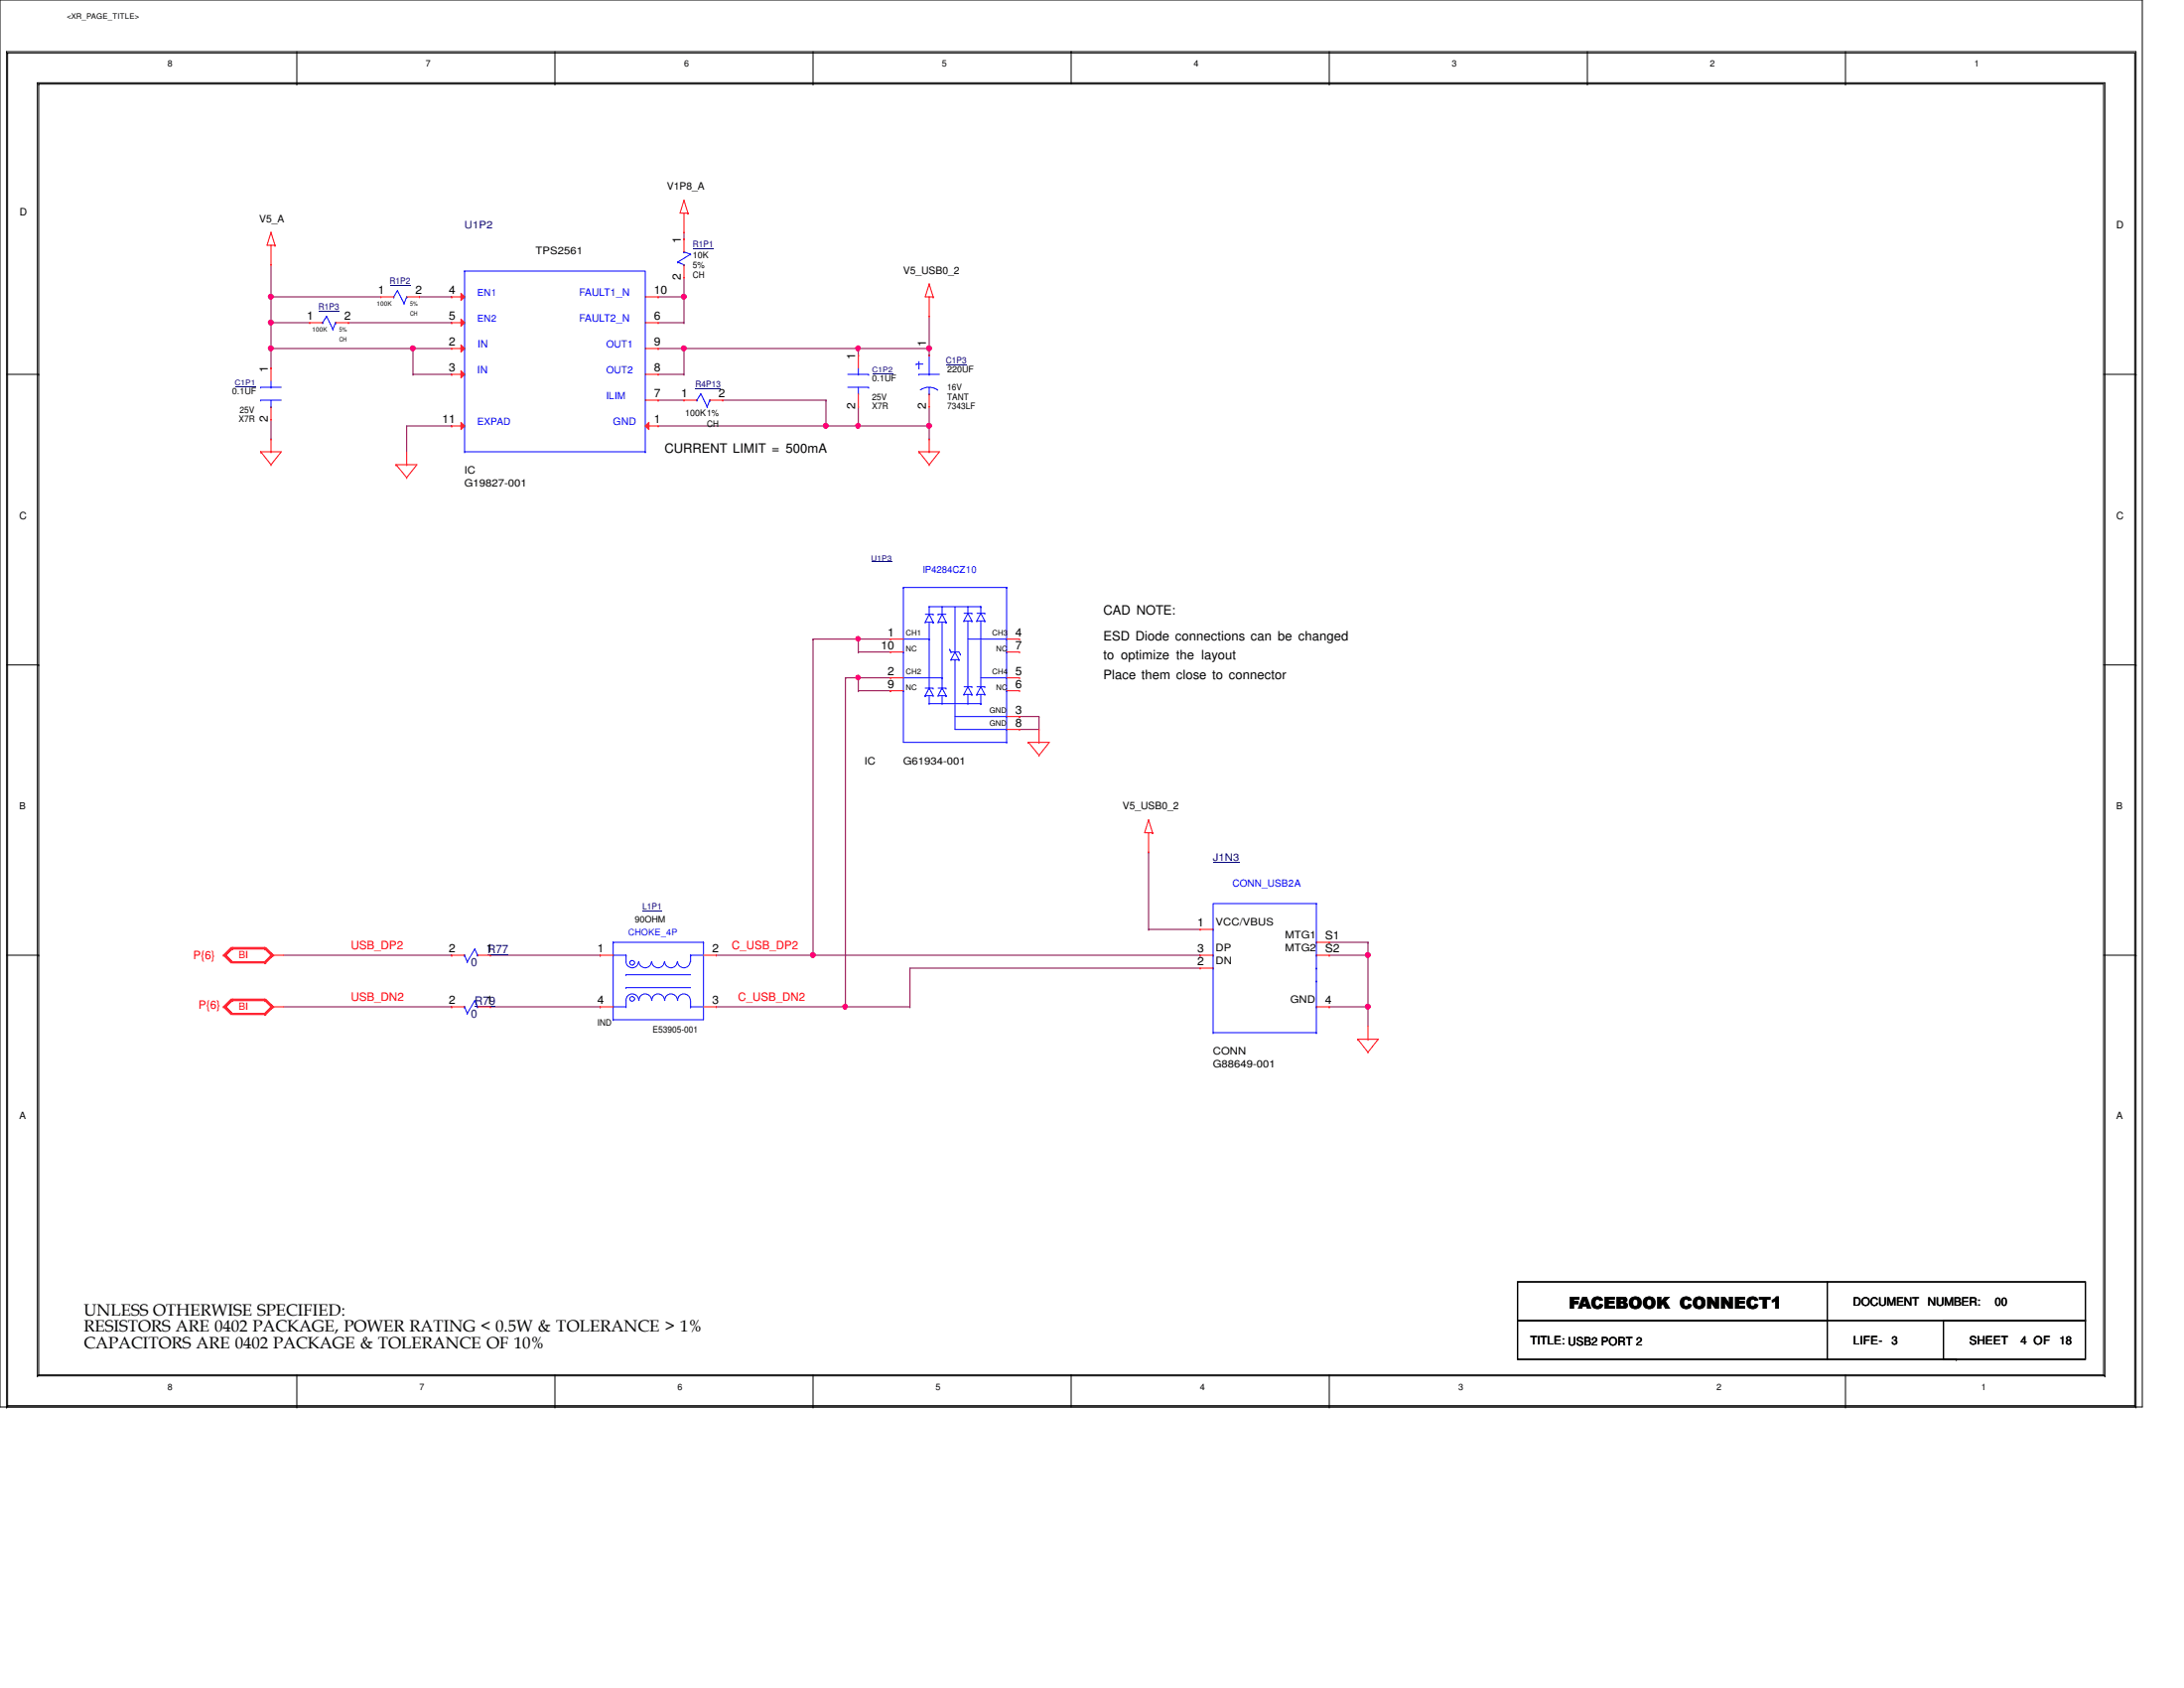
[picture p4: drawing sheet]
<svg xmlns="http://www.w3.org/2000/svg" width="279mm" height="216mm" viewBox="0 0 279 216" stroke-linecap="round" stroke-linejoin="round" font-family="sans-serif">
<g fill="none" stroke="#000" stroke-width=".13">
<path d="M0 0h274.1v180h-274.1zM.8 6.6h.1M.8 6.6h272.5v173.4M.8 6.6v173.4M1 6.8h.1M1 6.8v173M1 6.8h272.1v173M4.8 10.6h.1M4.8 10.6v165.4M4.8 10.6h264.5v165.4M5 10.8h.1M5 10.8h264.1v165.1"/>
<path d="M5 10.8v165.1M38 10.8h.1M38 6.6v4.2M71 10.8h.1M71 6.6v4.2M104 10.8h.1M104 6.6v4.2M137 6.6h.1M137 6.6v4.2M170.1 10.8h.1M170.1 6.6v4.2M203.1 10.8h.1"/>
<path d="M203.1 6.6v4.2M236.1 10.8h.1M236.1 6.6v4.2M.8 47.9h4.2M5 47.9h.1M269.1 47.9h4.2M273.3 47.9h.1M.8 85h4.2M5 85h.1M269.1 85h4.2M273.3 85h.1M.8 122.2h4.2"/>
<path d="M5 122.2h.1M269.1 122.2h4.2M273.3 122.2h.1M.8 180h.1M1 179.8h.1M1 179.8h272.1M4.8 176h.1M4.8 176h264.5M5 175.9h.1M5 175.9h264.1M38 180h.1M38 175.9v4.1"/>
<path d="M71 180h.1M71 175.9v4.1M104 180h.1M104 175.9v4.1M137 175.9h.1M137 175.9v4.1M170.1 180h.1M170.1 175.9v4.1M236.1 180h.1M236.1 175.9v4.1M269.1 175.9h.1M269.3 176h.1"/>
<path d="M273.1 179.8h.1M273.3 180h.1"/>
</g>
<path d="M34.7 56.1h.1M34.7 53.7v2.4M52 54.5h.1M52 54.5v3.3M52 54.5h5.8M57.8 54.5h.1M84.2 54.5h21.5M105.7 54.5h.1" fill="none" stroke="#800040" stroke-width=".13"/>
<circle cx="105.6" cy="54.5" r=".32" fill="#f0f"/>
<circle cx="105.6" cy="54.5" r=".32" fill="none" stroke="#f0f" stroke-width=".13"/>
<path d="M105.7 54.5h4.1M109.8 54.5h.1" fill="none" stroke="#800040" stroke-width=".13"/>
<circle cx="109.8" cy="54.5" r=".31" fill="#f0f"/>
<circle cx="109.8" cy="54.5" r=".31" fill="none" stroke="#f0f" stroke-width=".13"/>
<path d="M109.8 54.5h9.1M118.9 54.5h.1" fill="none" stroke="#800040" stroke-width=".13"/>
<circle cx="118.8" cy="54.5" r=".32" fill="#f0f"/>
<circle cx="118.8" cy="54.5" r=".32" fill="none" stroke="#f0f" stroke-width=".13"/>
<g fill="none" stroke="#800040" stroke-width=".13">
<path d="M92.5 51.2h13.2M105.7 51.2h.1M105.7 54.5h.1M105.7 51.2v3.3M109.8 54.5h.1M109.8 52v2.5M118.9 56.1h.1M118.9 54.5h.1M118.9 52v4.1M108.2 86.7h.1M108.2 86.7v42.1M130.4 91.7h.1"/>
<path d="M130.4 93.3h2.5M130.4 91.7h2.5M132.9 93.3h.1M132.9 91.7h.1M132.9 91.7v1.6"/>
</g>
<circle cx="108.1" cy="128.8" r=".31" fill="#f0f"/>
<circle cx="108.1" cy="128.8" r=".31" fill="none" stroke="#f0f" stroke-width=".13"/>
<path d="M108.2 86.7h1.6M109.8 86.7h.1" fill="none" stroke="#800040" stroke-width=".13"/>
<circle cx="109.8" cy="86.7" r=".3" fill="#f0f"/>
<circle cx="109.8" cy="86.7" r=".3" fill="none" stroke="#f0f" stroke-width=".13"/>
<g fill="none" stroke="#800040" stroke-width=".13">
<path d="M109.8 88.3h.1M109.8 86.7h.1M109.8 86.7v1.6M109.8 88.3h4.1M109.8 86.7h4.1M113.9 88.3h.1M104 122.2h49.5M108.2 128.8h.1M108.2 128.8h8.2M116.4 123.8h.1M116.4 128.8h.1M116.4 123.8h37.1"/>
<path d="M116.4 123.8v5M153.5 122.2h.1"/>
</g>
<circle cx="104" cy="122.1" r=".32" fill="#f0f"/>
<circle cx="104" cy="122.1" r=".32" fill="none" stroke="#f0f" stroke-width=".13"/>
<path d="M104 81.7h.1M104 81.7h9.9M104 81.7v40.5M109.8 83.4h.1M109.8 81.7h.1M109.8 83.4h4.1M109.8 81.7v1.7M104 122.2h.1" fill="none" stroke="#800040" stroke-width=".13"/>
<circle cx="109.8" cy="81.7" r=".3" fill="#f0f"/>
<circle cx="109.8" cy="81.7" r=".3" fill="none" stroke="#f0f" stroke-width=".13"/>
<g fill="none" stroke="#800040" stroke-width=".13">
<path d="M53.7 38h4.1M57.8 38h.1M84.2 38h.1M84.2 38h3.3M87.5 38h.1M87.5 38v3.3M44.6 41.3h13.2M57.8 41.3h.1M84.2 51.2h.1M84.2 41.3h3.3M84.2 51.2h3.3M87.5 41.3h.1"/>
<path d="M36.3 128.8h21.5M36.3 122.2h21.5M57.8 128.8h.1M57.8 122.2h.1"/>
</g>
<circle cx="87.5" cy="37.9" r=".32" fill="#f0f"/>
<circle cx="87.5" cy="37.9" r=".32" fill="none" stroke="#f0f" stroke-width=".13"/>
<path d="M34.7 38h.1M34.7 33.9v4.1M87.5 38h.1M87.5 30.6h.1M87.5 29.7v.9M87.5 35.5v2.5" fill="none" stroke="#800040" stroke-width=".13"/>
<circle cx="34.6" cy="37.9" r=".32" fill="#f0f"/>
<circle cx="34.6" cy="37.9" r=".32" fill="none" stroke="#f0f" stroke-width=".13"/>
<path d="M34.7 38v9.1M34.7 41.3h.1M34.7 44.6h.1M34.7 47.1h.1" fill="none" stroke="#800040" stroke-width=".13"/>
<circle cx="34.6" cy="44.6" r=".32" fill="#f0f"/>
<circle cx="34.6" cy="44.6" r=".32" fill="none" stroke="#f0f" stroke-width=".13"/>
<path d="M34.7 41.3h.1M34.7 41.3h4.9" fill="none" stroke="#800040" stroke-width=".13"/>
<circle cx="34.6" cy="41.2" r=".32" fill="#f0f"/>
<circle cx="34.6" cy="41.2" r=".32" fill="none" stroke="#f0f" stroke-width=".13"/>
<path d="M34.7 38h.1M34.7 38h14M34.7 44.6h18.1M52.8 44.6h.1M52.8 47.9h.1M52.8 44.6v3.3" fill="none" stroke="#800040" stroke-width=".13"/>
<circle cx="52.8" cy="44.6" r=".32" fill="#f0f"/>
<circle cx="52.8" cy="44.6" r=".32" fill="none" stroke="#f0f" stroke-width=".13"/>
<path d="M52.8 44.6h.1M52.8 47.9h5M52.8 44.6h5M57.8 47.9h.1M84.2 47.9h3.3M87.5 47.9h.1M87.5 44.6h.1M87.5 44.6v3.3" fill="none" stroke="#800040" stroke-width=".13"/>
<circle cx="87.5" cy="44.6" r=".32" fill="#f0f"/>
<circle cx="87.5" cy="44.6" r=".32" fill="none" stroke="#f0f" stroke-width=".13"/>
<path d="M84.2 44.6h.1M84.2 44.6h25.6M109.8 44.6h.1" fill="none" stroke="#800040" stroke-width=".13"/>
<circle cx="109.8" cy="44.6" r=".31" fill="#f0f"/>
<circle cx="109.8" cy="44.6" r=".31" fill="none" stroke="#f0f" stroke-width=".13"/>
<path d="M109.8 45.4h.1M118.9 44.6h.1M118.9 45.4h.1M118.9 44.6h-9.1v.8M118.9 40.5v4.9" fill="none" stroke="#800040" stroke-width=".13"/>
<circle cx="118.8" cy="44.6" r=".32" fill="#f0f"/>
<circle cx="118.8" cy="44.6" r=".32" fill="none" stroke="#f0f" stroke-width=".13"/>
<path d="M146.9 109h.1M146.9 118.9h.1M146.9 109v9.9M146.9 118.9h6.6M170.1 128.8h.1M170.1 128.8h4.9" fill="none" stroke="#800040" stroke-width=".13"/>
<circle cx="175" cy="128.8" r=".32" fill="#f0f"/>
<circle cx="175" cy="128.8" r=".32" fill="none" stroke="#f0f" stroke-width=".13"/>
<path d="M170.1 122.2h.1M170.1 122.2h4.9v9.1M175 128.8h.1" fill="none" stroke="#800040" stroke-width=".13"/>
<circle cx="175" cy="122.1" r=".32" fill="#f0f"/>
<circle cx="175" cy="122.1" r=".32" fill="none" stroke="#f0f" stroke-width=".13"/>
<path d="M62.7 122.2h14.1M62.7 128.8h14.1M76.8 122.2h.1M76.8 128.8h.1M91.7 122.2h12.3M91.7 128.8h16.5M104 122.2h.1M108.2 128.8h.1M170.1 120.5h.1M170.1 120.5h4.9M175 120.5h.1M175 120.5v1.7" fill="none" stroke="#800040" stroke-width=".13"/>
<g fill="none" stroke="#f00" stroke-width=".13">
<path d="M34.7 33.9h.1M34.7 29.7h.1M34.7 31.4v2.5M34.7 29.7l.5 1.7M34.7 29.7l-.5 1.7h1M35.2 31.4h.1M48.7 38h.1M48.7 38h1.7M52 38h1.7M53.7 38h.1M87.5 29.7h.1M87.5 25.6h.1"/>
<path d="M87.5 30.6h.1M87.5 35.5h.1M87.5 27.3v2.4M87.5 30.6v1.6M87.5 33.9v1.6M87.5 25.6l.5 1.7M87.5 25.6l-.5 1.7h1M88 27.3h.1M118.9 36.3h.1M118.9 38v2.5M118.9 36.3l.5 1.7M118.9 36.3l-.5 1.7h1"/>
<path d="M119.4 38h.1M33.4 57.8h.1M33.4 57.8l1.3 1.6M33.4 57.8h2.6l-1.3 1.6M34.7 57.8h.1M34.7 59.4h.1M34.7 47.1h.1M34.7 53.7h.1M34.7 47.1v1.6M34.7 52v1.7M34.7 56.1v1.7M39.6 41.3h.1"/>
<path d="M39.6 41.3h1.7M42.9 41.3h1.7M44.6 41.3h.1M50.7 59.4h.1M50.7 59.4l1.3 1.7M50.7 59.4h2.6l-1.3 1.7M52 59.4h.1M52 57.8v1.6M87.5 51.2h.1M87.5 51.2h1.7M90.8 51.2h1.7M92.5 51.2h.1"/>
<path d="M109.8 45.4h.1M109.8 52h.1M109.8 45.4v1.7M109.8 50.4v1.6M117.6 57.8h.1M117.6 57.8h2.6l-1.3 1.6M117.6 57.8l1.3 1.6M118.9 57.8h.1M118.9 59.4h.1M118.9 40.5h.1M118.9 45.4h.1M118.9 52h.1"/>
<path d="M118.9 50.4v1.6M118.9 56.1v1.7M52 61.1h.1M113.9 81.7h.1M113.9 86.7h.1M113.9 88.3h.1M113.9 83.4h.1M113.9 81.7h1.7M113.9 86.7h1.7M113.9 88.3h1.7M113.9 83.4h1.7M128.8 81.7h1.6"/>
<path d="M128.8 86.7h1.6M128.8 91.7h1.6M128.8 88.3h1.6M128.8 83.4h1.6M128.8 93.3h1.6M130.4 91.7h.1M130.4 81.7h.1M130.4 86.7h.1M130.4 88.3h.1M130.4 83.4h.1M130.4 93.3h.1M131.6 95h.1"/>
<path d="M131.6 95l1.3 1.6M131.6 95h2.6l-1.3 1.6M132.9 95h.1M132.9 96.6h.1M132.9 93.3v1.7M146.9 109h.1M146.9 104.9h.1M146.9 106.5v2.5M146.9 104.9l.5 1.6M146.9 104.9l-.5 1.6h1M147.4 106.5h.1M153.5 118.9h.1"/>
<path d="M153.5 118.9h1.7M28.6 128.8h.1M28.6 122.2h.1M28.6 128.8l.9 1h4.5M28.6 122.2l.9 .9h4.5M28.7 128.8h.1M28.7 122.2h.1M28.7 128.8l1 .8M28.7 128.8l1 1M28.7 122.2l1 .8M28.7 122.2l1 .9M28.9 128.8h.1"/>
<path d="M28.9 122.2h.1M28.9 128.8l.8 .8M28.9 122.2l.8 .8M29.5 127.8h.1M29.5 121.2h.1M29.5 127.8l-.9 1M29.5 127.8h4.5M29.5 121.2l-.9 1M29.5 121.2h4.5M29.7 128h.1M29.7 127.8h.1M29.7 121.4h.1"/>
<path d="M29.7 121.2h.1M29.7 128l-.8 .8M29.7 128l-1 .8M29.7 127.8l-1 1M29.7 129.6h4.2M29.7 128h4.2M29.7 121.4l-.8 .8M29.7 121.4l-1 .8M29.7 121.2l-1 1M29.7 123h4.2M29.7 121.4h4.2M33.9 129.8h.1"/>
<path d="M33.9 127.8h.1M33.9 129.6h.1M33.9 128h.1M33.9 123.1h.1M33.9 121.2h.1M33.9 123h.1M33.9 121.4h.1M33.9 127.8l.9 1M33.9 128l.9 .8M33.9 128l.8 .8M33.9 121.2l.9 1M33.9 121.4l.9 .8"/>
<path d="M33.9 121.4l.8 .8M34 129.8h.1M34 127.8h.1M34 123.1h.1M34 121.2h.1M34 127.8l1 1M34 121.2l1 1M34.7 128.8h.1M34.7 122.2h.1M34.7 128.8l-.8 .8M34.7 128.8h1.6M34.7 122.2l-.8 .8"/>
<path d="M34.7 122.2h1.6M34.8 128.8h.1M34.8 122.2h.1M34.8 128.8l-.9 1M34.8 128.8l-.9 .8M34.8 122.2l-.9 .9M34.8 122.2l-.9 .8M35 128.8h.1M35 122.2h.1M35 128.8l-1 1M35 122.2l-1 .9M57.8 122.2h.1"/>
<path d="M57.8 128.8h.1M57.8 128.8h1.6M57.8 122.2h1.6M61.1 128.8h1.6M61.1 122.2h1.6M62.7 122.2h.1M62.7 128.8h.1M76.8 122.2h.1M76.8 128.8h.1M76.8 128.8h1.6M76.8 122.2h1.6M90 128.8h1.7"/>
<path d="M90 122.2h1.7M91.7 122.2h.1M91.7 128.8h.1M153.5 123.8h.1M153.5 122.2h.1M153.5 122.2h1.7M153.5 123.8h1.7M168.4 128.8h1.7M168.4 122.2h1.7M168.4 120.5h1.7M170.1 122.2h.1M170.1 120.5h.1"/>
<path d="M170.1 128.8h.1M173.7 132.9h.1M173.7 132.9l1.3 1.7M173.7 132.9h2.6l-1.3 1.7M175 132.9h.1M175 134.6h.1M175 131.3v1.6"/>
</g>
<path d="M194.1 164h72.7v4.9h-72.7zM194.1 168.9h39.7v5h-39.7zM233.8 164h.1M233.8 164v4.9M233.8 173.9h16.5M248.6 168.9h18.2v5h-18.2zM250.3 173.9h.1" fill="none" stroke="#000" stroke-width=".13"/>
<g fill="none" stroke="#00f" stroke-width=".13">
<path d="M50.4 38h.1M50.8 37.2h.1M50.8 37.2l-.4 .8M50.8 37.2l.9 1.6M51.7 38.8h.1M52 38h.1M52 38l-.3 .8M59.4 38h.1M59.4 34.7h.1M59.4 34.7v23.1M59.4 34.7h23.1v23.1M86.7 33.5h.1"/>
<path d="M86.7 33.5l.8 .4M87.5 33.9h.1M87.5 32.2h.1M87.5 32.2l.8 .3M88.3 32.5h.1M88.3 32.5l-1.6 1M33.4 49.5h.1M33.4 51.2h.1M33.4 49.5h2.6M33.4 51.2h2.6M34.7 52h.1M34.7 49.5h.1"/>
<path d="M34.7 48.7v.8M34.7 51.2v.8M41.3 41.3h.1M41.8 40.5h.1M41.8 40.5l-.5 .8M41.8 40.5l.8 1.6M42.6 42.1h.1M42.9 41.3h.1M42.9 41.3l-.3 .8M59.4 54.5h.1M59.4 47.9h.1M59.4 41.3h.1"/>
<path d="M59.4 44.6h.1M59.4 57.8h.1M59.4 57.8h23.1M82.5 57.8h.1M89.2 51.2h.1M89.7 50.4h.1M89.7 50.4l-.5 .8M89.7 50.4l.8 1.6M90.5 52h.1M90.8 51.2h.1M90.8 51.2l-.3 .8M108.5 49.5h2.6"/>
<path d="M108.5 47.9h2.6M109.8 50.4h.1M109.8 47.9h.1M109.8 47.1v.8M109.8 49.5v.9M111.1 47.9h.1M111.1 49.5h.1M117.2 46.6h.1M117.2 46.6h.9M117.6 47.1h.1M117.6 47.9h.1M117.6 47.9h2.6"/>
<path d="M117.6 46.2v.9M117.7 49.9a1.93 1.93 0 0 1 2.3 0M118.9 50.4h.1M118.9 47.9h.1M118.9 45.4v2.5M118.9 49.5v.9M115.6 75.1h.1M115.6 75.1h13.2M115.6 75.1v19.9h13.2M118.4 79.6h.1M118.4 78.6h1M118.4 79.6h1"/>
<path d="M118.9 77.6h.1M118.9 77.6v1M118.9 79.6v8.4M118.9 77.6h6.6M118.9 78.6l.5 1M118.9 78.6l-.5 1M119.4 78.6h.1M119.4 79.6h.1M120 78.6h.1M120 79.6h.1M120 78.6h1M120 79.6h1"/>
<path d="M120.5 77.6h.1M120.5 77.6v1M120.5 79.6v8.4M120.5 78.6l-.5 1M120.5 78.6l.5 1M121 79.6h.1M122.2 77.6v5.8M123.3 79.4h.1M123.3 79.4h1M123.3 78.4h1M123.8 77.6h.1M123.8 78.4l-.5 1"/>
<path d="M123.8 77.6v.8M123.8 79.4v8.4M123.8 78.4l.5 1M124.3 79.4h.1M124.3 78.4h.1M125 79.4h.1M125 79.4h1M125 78.4h1M125.5 77.6h.1M125.5 77.6v.8M125.5 79.4v8.4M125.5 78.4l.5 1"/>
<path d="M125.5 78.4l-.5 1M126 78.4h.1M126 79.4h.1M128.8 75.1h.1M128.8 75.1v19.9M115.6 88.3h.1M115.6 83.4h.1M115.6 86.7h4.9M115.6 81.7h3.3M118.4 89h.1M118.4 88h1M118.4 89h1"/>
<path d="M118.9 90h.1M118.9 81.7h.1M118.9 88h.1M118.9 89v1M118.9 90h6.6M118.9 88l.5 1M118.9 88l-.5 1M119.4 88h.1M119.4 89h.1M120 89h.1M120 88h1M120 89h1"/>
<path d="M120.5 90h.1M120.5 86.7h.1M120.5 88h.1M120.5 89v1M120.5 88l-.5 1M120.5 88l.5 1M121 88h.1M121 89h.1M121.5 83.1h.1M121.5 83.1l.2 .3M121.7 84.4h.1M121.7 83.4h.1"/>
<path d="M121.7 84.4h1M121.7 83.4h1l.2 .3M122.2 84.4h.1M122.2 83.4h.1M122.2 91.7h6.6M122.2 84.4v8.9h6.6M122.2 83.4l.5 1M122.2 83.4l-.5 1M122.7 84.4h.1M122.9 83.7h.1M123.3 88.8h.1M123.3 87.8h1"/>
<path d="M123.3 88.8h1M123.8 90h.1M123.8 87.8h.1M123.8 81.7h5M123.8 88.8v1.2M123.8 87.8l-.5 1M123.8 87.8l.5 1M124.3 87.8h.1M124.3 88.8h.1M125 88.8h.1M125 87.8h1M125 88.8h1"/>
<path d="M125.5 90h.1M125.5 87.8h.1M125.5 86.7h3.3M125.5 88.8v1.2M125.5 87.8l.5 1M125.5 87.8l-.5 1M126 87.8h.1M126 88.8h.1M128.8 91.7h.1M128.8 88.3h.1M128.8 83.4h.1M128.8 86.7h.1"/>
<path d="M128.8 81.7h.1M128.8 95h.1M128.8 93.3h.1M155.2 118.9h.1M168.4 115.6h.1M168.4 115.6v16.5M168.4 115.6h-13.2v16.5M59.4 122.2h.1M59.4 128.8h.1M59.4 122.2l.4 .8M59.4 128.8l.4 .8M59.8 123h.1"/>
<path d="M59.8 129.6h.1M60.7 121.4h.1M60.7 128h.1M60.7 121.4l.4 .8M60.7 121.4l-.9 1.6M60.7 128l.4 .8M60.7 128l-.9 1.6M61.1 122.2h.1M61.1 128.8h.1M78.4 128.8h.1M78.4 122.2h.1M78.4 120.5h.1"/>
<path d="M78.4 130.4h.1M78.4 128.8h1.7M78.4 122.2h1.7M78.4 120.5h11.6M78.4 120.5v9.9M80.1 128.8h.1M80.1 122.2h.1M80.1 124.7h.1M80.1 126.3h.1M80.1 122.2v.8a.8 .8 0 0 0 .8 .8 .8 .8 0 0 0 .8-.8M80.1 124.7h8.2M80.1 126.3h8.2"/>
<path d="M81.7 127.9a.81 .81 0 0 0-.8-.8 .81 .81 0 0 0-.8 .9v.8M83.4 123a.8 .8 0 0 1-.8 .8 .8 .8 0 0 1-.9-.8M83.4 127.9a.81 .81 0 0 0-.9-.8 .81 .81 0 0 0-.8 .9M85 123a.8 .8 0 0 1-.8 .8 .8 .8 0 0 1-.8-.8M85 127.9a.81 .81 0 0 0-.8-.8 .81 .81 0 0 0-.8 .9M86.7 123a.8 .8 0 0 1-.8 .8 .8 .8 0 0 1-.9-.8M86.7 127.9a.81 .81 0 0 0-.9-.8 .81 .81 0 0 0-.8 .9M88.3 123a.8 .8 0 0 1-.8 .8 .8 .8 0 0 1-.8-.8M88.3 127.9a.81 .81 0 0 0-.8-.8 .81 .81 0 0 0-.8 .9M88.3 128.8h.1M88.3 122.2h.1M88.3 128.8h1.7"/>
<path d="M88.3 122.2h1.7M88.3 122.2v.8M88.3 128v.8M90 120.5h.1M90 120.5v9.9h-11.6M155.2 122.2h.1M155.2 123.8h.1M155.2 132.1h.1M155.2 132.1h13.2M168.4 125.5h.1M168.4 123.8h.1M168.4 122.2h.1"/>
<path d="M168.4 120.5h.1M168.4 128.8h.1M168.4 132.1h.1"/>
<circle cx="80.9" cy="123.1" r=".31"/>
<circle cx="80.9" cy="127.8" r=".31"/>
</g>
<path d="M40.8 39.8h2.6M49.9 36.4h2.6M88.6 31.8h2.7M30.1 49.4h2.6M89 49.7h3.2M111.6 47.8h2.7M121 46.7h2.7M111.5 71.8h2.6M82.2 116.5h2.5M155.2 110.3h3.4M60.7 128.7h2.7M62.4 122.1h2.7" fill="none" stroke="#000080" stroke-width=".13"/>
<path d="M82.5 54.5l.5-.5v.9z" fill="#f00"/>
<path d="M82.5 54.5l.5-.5v.9zM82.5 54.5h1.7M84.2 54.5h.1" fill="none" stroke="#f00" stroke-width=".13"/>
<path d="M59 44.1l.4 .5-.4 .4z" fill="#f00"/>
<path d="M57.8 44.6h.1M57.8 44.6h1.6M59 44.1l.4 .5-.4 .4z" fill="none" stroke="#f00" stroke-width=".13"/>
<path d="M59 47.4l.4 .5-.4 .4z" fill="#f00"/>
<path d="M57.8 47.9h.1M57.8 47.9h1.6M59 47.4l.4 .5-.4 .4z" fill="none" stroke="#f00" stroke-width=".13"/>
<path d="M59 37.5l.4 .5-.4 .4z" fill="#f00"/>
<path d="M57.8 38h.1M57.8 38h1.6M59 37.5l.4 .5-.4 .4z" fill="none" stroke="#f00" stroke-width=".13"/>
<path d="M59 40.8l.4 .5-.4 .4z" fill="#f00"/>
<g fill="none" stroke="#f00" stroke-width=".13">
<path d="M82.5 38h1.7M84.2 38h.1M57.8 41.3h.1M57.8 41.3h1.6M59 40.8l.4 .5-.4 .4zM82.5 41.3h1.7M82.5 51.2h1.7M82.5 47.9h1.7M82.5 44.6h1.7M84.2 41.3h.1M84.2 51.2h.1M84.2 47.9h.1"/>
<path d="M84.2 44.6h.1"/>
</g>
<path d="M59 54l.4 .5-.4 .4z" fill="#f00"/>
<path d="M57.8 54.5h.1M57.8 54.5h1.6M59 54l.4 .5-.4 .4z" fill="none" stroke="#f00" stroke-width=".13"/>
<circle cx="105.6" cy="54.5" r=".32" fill="#f0f"/>
<circle cx="105.6" cy="54.5" r=".32" fill="none" stroke="#f0f" stroke-width=".13"/>
<circle cx="109.8" cy="54.5" r=".31" fill="#f0f"/>
<circle cx="109.8" cy="54.5" r=".31" fill="none" stroke="#f0f" stroke-width=".13"/>
<circle cx="118.8" cy="54.5" r=".32" fill="#f0f"/>
<circle cx="118.8" cy="54.5" r=".32" fill="none" stroke="#f0f" stroke-width=".13"/>
<circle cx="108.1" cy="128.8" r=".31" fill="#f0f"/>
<circle cx="108.1" cy="128.8" r=".31" fill="none" stroke="#f0f" stroke-width=".13"/>
<circle cx="109.8" cy="86.7" r=".3" fill="#f0f"/>
<circle cx="109.8" cy="86.7" r=".3" fill="none" stroke="#f0f" stroke-width=".13"/>
<circle cx="104" cy="122.1" r=".32" fill="#f0f"/>
<circle cx="104" cy="122.1" r=".32" fill="none" stroke="#f0f" stroke-width=".13"/>
<circle cx="109.8" cy="81.7" r=".3" fill="#f0f"/>
<circle cx="109.8" cy="81.7" r=".3" fill="none" stroke="#f0f" stroke-width=".13"/>
<circle cx="87.5" cy="37.9" r=".32" fill="#f0f"/>
<circle cx="87.5" cy="37.9" r=".32" fill="none" stroke="#f0f" stroke-width=".13"/>
<circle cx="34.6" cy="37.9" r=".32" fill="#f0f"/>
<circle cx="34.6" cy="37.9" r=".32" fill="none" stroke="#f0f" stroke-width=".13"/>
<circle cx="34.6" cy="44.6" r=".32" fill="#f0f"/>
<circle cx="34.6" cy="44.6" r=".32" fill="none" stroke="#f0f" stroke-width=".13"/>
<circle cx="34.6" cy="41.2" r=".32" fill="#f0f"/>
<circle cx="34.6" cy="41.2" r=".32" fill="none" stroke="#f0f" stroke-width=".13"/>
<circle cx="52.8" cy="44.6" r=".32" fill="#f0f"/>
<circle cx="52.8" cy="44.6" r=".32" fill="none" stroke="#f0f" stroke-width=".13"/>
<circle cx="87.5" cy="44.6" r=".32" fill="#f0f"/>
<circle cx="87.5" cy="44.6" r=".32" fill="none" stroke="#f0f" stroke-width=".13"/>
<circle cx="109.8" cy="44.6" r=".31" fill="#f0f"/>
<circle cx="109.8" cy="44.6" r=".31" fill="none" stroke="#f0f" stroke-width=".13"/>
<circle cx="118.8" cy="44.6" r=".32" fill="#f0f"/>
<circle cx="118.8" cy="44.6" r=".32" fill="none" stroke="#f0f" stroke-width=".13"/>
<circle cx="175" cy="128.8" r=".32" fill="#f0f"/>
<circle cx="175" cy="128.8" r=".32" fill="none" stroke="#f0f" stroke-width=".13"/>
<circle cx="175" cy="122.1" r=".32" fill="#f0f"/>
<circle cx="175" cy="122.1" r=".32" fill="none" stroke="#f0f" stroke-width=".13"/>
<g font-size="2.1">
<text x="200.7" y="167.4">FACEBOOK CONNECT1</text>
<text x="10.8" y="168.2">UNLESS OTHERWISE SPECIFIED:</text>
<text x="10.8" y="170.3">RESISTORS ARE 0402 PACKAGE, POWER RATING &lt; 0.5W &amp; TOLERANCE &gt; 1%</text>
<text x="10.8" y="172.5">CAPACITORS ARE 0402 PACKAGE &amp; TOLERANCE OF 10%</text>
</g>
<g font-size="1.7">
<text x="85" y="58">CURRENT LIMIT = 500mA</text>
<text x="141.2" y="78.6">CAD NOTE:</text>
<text x="141.2" y="81.9">ESD Diode connections can be changed</text>
<text x="141.2" y="86.8">Place them close to connector</text>
<text x="141.2" y="84.4">to optimize the layout</text>
</g>
<g font-size="1.5">
<text x="87.1" y="35.9" transform="rotate(-90 87.1 35.9)">2</text>
<text x="87.1" y="31.1" transform="rotate(-90 87.1 31.1)">1</text>
<text x="39.3" y="40.9">1</text>
<text x="44.1" y="40.9">2</text>
<text x="48.4" y="37.6">1</text>
<text x="53.2" y="37.6">2</text>
<text x="57.4" y="37.6">4</text>
<text x="57.4" y="40.9">5</text>
<text x="83.7" y="40.9">6</text>
<text x="83.7" y="37.6">10</text>
<text x="34.3" y="47.6" transform="rotate(-90 34.3 47.6)">1</text>
<text x="57.4" y="44.2">2</text>
<text x="57.4" y="47.5">3</text>
<text x="83.7" y="47.5">8</text>
<text x="83.7" y="44.2">9</text>
<text x="109.4" y="45.9" transform="rotate(-90 109.4 45.9)">1</text>
<text x="118.5" y="44.3" transform="rotate(-90 118.5 44.3)">1</text>
<text x="83.7" y="50.8">7</text>
<text x="87.2" y="50.8">1</text>
<text x="91.9" y="50.8">2</text>
<text x="109.4" y="52.4" transform="rotate(-90 109.4 52.4)">2</text>
<text x="118.5" y="52.4" transform="rotate(-90 118.5 52.4)">2</text>
<text x="34.3" y="54" transform="rotate(-90 34.3 54)">2</text>
<text x="56.6" y="54.1">11</text>
<text x="83.7" y="54.1">1</text>
<text x="112.7" y="83">10</text>
<text x="113.6" y="81.4">1</text>
<text x="129.9" y="81.4">4</text>
<text x="129.9" y="83">7</text>
<text x="113.6" y="86.3">2</text>
<text x="113.6" y="88">9</text>
<text x="129.9" y="86.3">5</text>
<text x="129.9" y="88">6</text>
<text x="129.9" y="91.3">3</text>
<text x="129.9" y="92.9">8</text>
<text x="153.2" y="118.5">1</text>
<text x="57.4" y="121.8">2</text>
<text x="62.2" y="121.8">1</text>
<text x="76.5" y="121.8">1</text>
<text x="91.1" y="121.8">2</text>
<text x="153.2" y="123.4">2</text>
<text x="153.2" y="121.8">3</text>
<text x="169.5" y="121.8">S2</text>
<text x="169.5" y="120.1">S1</text>
<text x="57.4" y="128.4">2</text>
<text x="62.2" y="128.4">1</text>
<text x="76.5" y="128.4">4</text>
<text x="91.1" y="128.4">3</text>
<text x="169.5" y="128.4">4</text>
<text x="237.1" y="167">DOCUMENT</text>
<text x="246.6" y="167">NUMBER:</text>
<text x="255.2" y="167">00</text>
<text x="195.8" y="171.9">TITLE: USB2 PORT 2</text>
<text x="237.1" y="171.9">LIFE-</text>
<text x="242" y="171.9">3</text>
<text x="251.9" y="171.9">SHEET</text>
<text x="258.5" y="171.9">4 OF</text>
<text x="263.5" y="171.9">18</text>
</g>
<g font-size="1.5" fill="#f00">
<text x="24.8" y="122.7">P{6}</text>
<text x="44.9" y="121.4">USB_DP2</text>
<text x="93.6" y="121.4">C_USB_DP2</text>
<text x="25.4" y="129">P{6}</text>
<text x="44.9" y="128">USB_DN2</text>
<text x="94.4" y="128">C_USB_DN2</text>
</g>
<g font-size="1.5" fill="#000080">
<text x="60.3" y="123.5">0</text>
<text x="62.4" y="121.9">R77</text>
<text x="60.3" y="130.1">0</text>
<text x="60.7" y="128.5">R79</text>
</g>
<g font-size="1.3">
<text x="2.5" y="27.6">D</text>
<text x="33.2" y="28.4">V5_A</text>
<text x="85.3" y="24.3">V1P8_A</text>
<text x="270.8" y="29.3">D</text>
<text x="68.5" y="32.6">TPS2561</text>
<text x="115.6" y="35.1">V5_USB0_2</text>
<text x="59.4" y="60.6">IC</text>
<text x="59.4" y="62.3">G19827-001</text>
<text x="2.5" y="66.4">C</text>
<text x="270.8" y="66.4">C</text>
<text x="110.6" y="97.8">IC</text>
<text x="115.6" y="97.8">G61934-001</text>
<text x="143.6" y="103.5">V5_USB0_2</text>
<text x="155.5" y="118.4">VCC/VBUS</text>
<text x="155.5" y="123.4">DN</text>
<text x="155.5" y="121.7">DP</text>
<text x="164.4" y="121.7">MTG2</text>
<text x="164.4" y="120.1">MTG1</text>
<text x="165.1" y="128.3">GND</text>
<text x="155.2" y="134.9">CONN</text>
<text x="155.2" y="136.6">G88649-001</text>
<text x="2.5" y="143.2">A</text>
<text x="270.8" y="143.2">A</text>
</g>
<g font-size="1.3" fill="#000080">
<text x="59.4" y="29.3">U1P2</text>
<text x="155.2" y="110.2">J1N3</text>
</g>
<g font-size="1.3" fill="#00f">
<text x="74.1" y="41.1">FAULT2_N</text>
<text x="74.1" y="37.8">FAULT1_N</text>
<text x="61.1" y="47.8">IN</text>
<text x="61.1" y="44.4">IN</text>
<text x="77.6" y="44.4">OUT1</text>
<text x="77.6" y="47.8">OUT2</text>
<text x="77.6" y="51.1">ILIM</text>
<text x="61.1" y="54.4">EXPAD</text>
<text x="78.4" y="54.4">GND</text>
<text x="157.7" y="113.5">CONN_USB2A</text>
</g>
<g font-size="1.3" fill="#f00">
<text x="30.6" y="122.6">BI</text>
<text x="30.6" y="129.2">BI</text>
</g>
<g font-size="1.2" fill="#00f">
<text x="61.1" y="41.1">EN2</text>
<text x="61.1" y="37.8">EN1</text>
<text x="118.1" y="73.3">IP4284CZ10</text>
</g>
<g font-size="1.2">
<text x="2.5" y="103.5">B</text>
<text x="270.8" y="103.5">B</text>
</g>
<g font-size="1.1">
<text x="21.5" y="8.6">8</text>
<text x="54.5" y="8.6">7</text>
<text x="87.5" y="8.6">6</text>
<text x="120.5" y="8.6">5</text>
<text x="152.7" y="8.6">4</text>
<text x="185.8" y="8.6">3</text>
<text x="218.8" y="8.6">2</text>
<text x="252.6" y="8.6">1</text>
<text x="88.6" y="34.3">5%</text>
<text x="88.6" y="33">10K</text>
<text x="88.6" y="35.6">CH</text>
<text x="121.2" y="47.7">220UF</text>
<text x="29.7" y="50.5">0.1UF</text>
<text x="30.6" y="53.9">X7R</text>
<text x="30.7" y="52.8">25V</text>
<text x="87.7" y="53.3">100K1%</text>
<text x="111.6" y="51.1">25V</text>
<text x="111.6" y="52.3">X7R</text>
<text x="111.6" y="48.8">0.1UF</text>
<text x="121.2" y="50">16V</text>
<text x="121.2" y="52.3">7343LF</text>
<text x="121.2" y="51.1">TANT</text>
<text x="90.5" y="54.6">CH</text>
<text x="81.2" y="118">90OHM</text>
<text x="76.5" y="131.2">IND</text>
<text x="83.5" y="132">E53905-001</text>
<text x="21.5" y="177.8">8</text>
<text x="53.7" y="177.8">7</text>
<text x="86.7" y="177.8">6</text>
<text x="119.7" y="177.8">5</text>
<text x="153.5" y="177.8">4</text>
<text x="186.6" y="177.8">3</text>
<text x="219.6" y="177.8">2</text>
<text x="253.4" y="177.8">1</text>
</g>
<g font-size="1.1" fill="#000080">
<text x="88.6" y="31.7">R1P1</text>
<text x="40.8" y="39.6">R1P3</text>
<text x="49.9" y="36.3">R1P2</text>
<text x="121" y="46.5">C1P3</text>
<text x="89" y="49.5">R4P13</text>
<text x="82.2" y="116.3">L1P1</text>
</g>
<text font-size="1.1" fill="#00f" x="80.4" y="119.6">CHOKE_4P</text>
<g font-size="1">
<text x="8.6" y="2.4">&lt;XR_PAGE_TITLE&gt;</text>
<text x="115.9" y="81.3">CH1</text>
<text x="115.9" y="83.3">NC</text>
<text x="127" y="81.3">CH3</text>
<text x="127.5" y="83.3">NC</text>
<text x="115.9" y="86.2">CH2</text>
<text x="115.9" y="88.2">NC</text>
<text x="127" y="86.2">CH4</text>
<text x="127.5" y="88.2">NC</text>
<text x="126.6" y="91.2">GND</text>
<text x="126.6" y="92.8">GND</text>
</g>
<g font-size="1" fill="#000080">
<text x="111.6" y="47.6">C1P2</text>
<text x="30.1" y="49.3">C1P1</text>
<text x="111.5" y="71.7">U1P3</text>
</g>
<g font-size=".8">
<text x="48.2" y="39.1">100K</text>
<text x="52.5" y="40.4">CH</text>
<text x="52.5" y="39.1">5%</text>
<text x="40" y="42.4">100K</text>
<text x="43.4" y="43.7">CH</text>
<text x="43.4" y="42.4">5%</text>
</g>
</svg>
